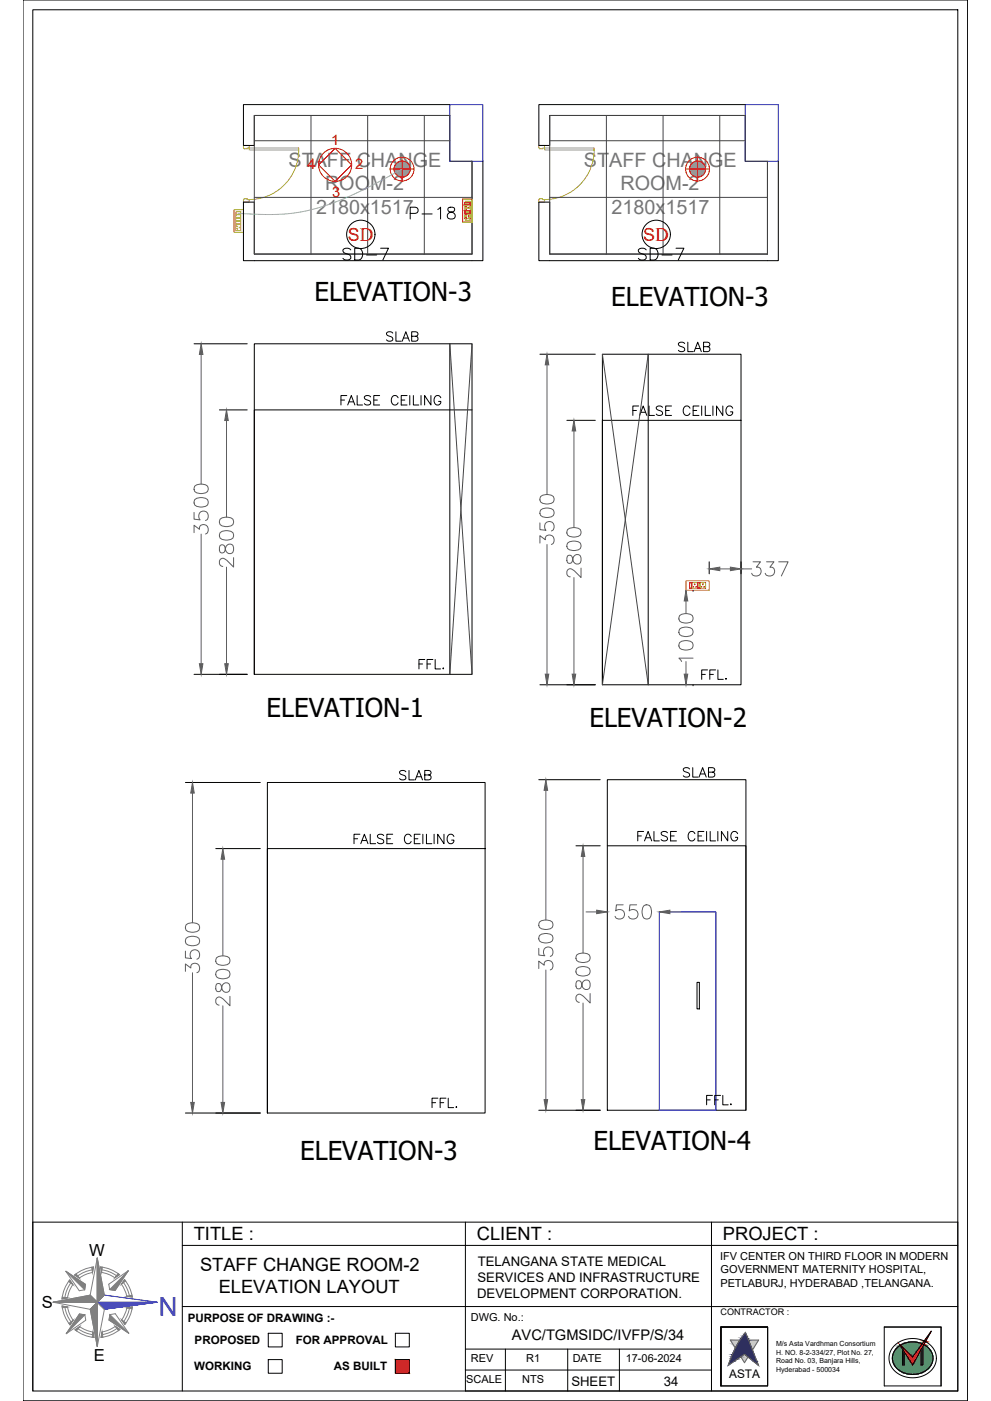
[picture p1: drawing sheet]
<svg xmlns="http://www.w3.org/2000/svg" width="420mm" height="594mm" viewBox="0 0 420 594" stroke-linecap="round" stroke-linejoin="round" font-family="sans-serif">
<!-- layer: col -->
<path d="M190.7 44.4h14v24h-14zM316 44.4h14v24h-14z" fill="none" stroke="#00f" stroke-width=".42"/>
<!-- layer: walls -->
<path d="M190.7 44.4h-87.5v17.3h4.6v-12.7h82.9M316 44.4h-87.5v17.3h4.6v-12.7h82.9M200.1 68.4v39.3h-92.3v-22M325.4 68.4v39.3h-92.3v-22M107.8 110.5h92.3M233.1 110.5h92.3" fill="none" stroke="#000" stroke-width=".42"/>
<!-- layer: DOOR -->
<path d="M103.2 61.7h2.4v1.1l-2 .3-.4-.3zM103.6 63.1h.1M105.6 62.8h21v.8h-21zM126.6 63.6a21 21 0 0 1-21.8 21M228.5 61.7h2.4v1.1l-2.1 .3-.3-.3zM228.8 63.1h.1M230.9 62.8h21v.8h-21zM251.9 63.6a21 21 0 0 1-21.9 21M103.3 84.5l1.5-.2v.3h.8v1.1h-2.4zM228.6 84.5l1.4-.2v.3h.9v1.1h-2.4z" fill="none" stroke="#c8c92d" stroke-width=".42"/>
<!-- layer: wall -->
<path d="M103.2 85.7h4.6M228.5 85.7h4.6" fill="none" stroke="#000" stroke-width=".42"/>
<!-- layer: ELE-LIGHTING WIRING -->
<path d="M107.8 49h82.9v19.4h9.4v39.3h-92.3zM107.8 59.7h82.9M131.8 49v58.7M155.9 49v58.7M179.9 49v58.7M233.1 49h82.9v19.4h9.4v39.3h-92.3zM233.1 59.7h82.9M257.1 49v58.7M281.1 49v58.7M305.2 49v58.7M107.8 83.7h92.3M233.1 83.7h92.3" fill="none" stroke="#454545" stroke-width=".42"/>
<!-- layer: ELE-12W LED -->
<g fill="none" stroke="#f00" stroke-width=".42">
<path d="M165.4 71.7h10.1M170.5 66.6v10.1M290.7 71.7h10.1M295.7 66.6v10.1"/>
<circle cx="170.5" cy="71.7" r="3.4"/>
<circle cx="170.5" cy="71.7" r="5.1"/>
<circle cx="295.7" cy="71.7" r="3.4"/>
<circle cx="295.7" cy="71.7" r="5.1"/>
</g>
<g fill="none" stroke="#989898" stroke-width=".42">
<path d="M167.1 71.6l3.5 3.5M167.1 71.7l3.3 3.4M167.1 71.9l3.2 3.2M167.1 71.4l3.7 3.7M167.1 72.1l3 3M167.1 71.2l3.9 3.9M167.1 71.1l4 4M167.1 72.3l2.7 2.8M167.1 70.9l4.2 4.1M167.2 72.6l2.4 2.4M167.2 70.8l4.2 4.2M167.2 70.6l4.3 4.4"/>
<path d="M167.3 72.8l2 2.1M167.3 70.5l4.4 4.4M167.3 70.4l4.5 4.5M167.4 70.3l4.5 4.5M167.4 73.1l1.6 1.7M167.4 70.1l4.6 4.7M167.5 70l4.7 4.7M167.6 69.9l4.7 4.7M167.6 73.5l1 1.1M167.6 69.8l4.8 4.7M167.7 69.7l4.8 4.8M167.8 69.6l4.8 4.8"/>
<path d="M167.9 69.5l4.8 4.8M167.9 69.4l4.9 4.8M168 69.3l4.9 4.8M168.1 69.2l4.9 4.9M168.2 69.1l4.9 4.9M168.3 69l4.8 4.9M168.4 69l4.8 4.8M168.5 68.9l4.8 4.8M168.6 68.8l4.8 4.8M168.7 68.7l4.7 4.7M168.9 68.7l4.6 4.6M169 68.6l4.6 4.6"/>
<path d="M169.1 68.6l4.5 4.5M169.2 68.5l4.5 4.5M169.3 68.5l4.4 4.3M169.5 68.4l4.3 4.3M169.6 68.4l4.2 4.2M169.8 68.3l4 4.1M169.9 68.3l4 4M170.1 68.3l3.8 3.8M170.2 68.3l3.7 3.6M170.4 68.3l3.5 3.5M170.6 68.3l3.3 3.3M170.8 68.3l3.1 3.1"/>
<path d="M171 68.3l2.9 2.9M171.2 68.3l2.6 2.7M171.4 68.4l2.4 2.3M171.7 68.5l2 2M172 68.6l1.6 1.5M172.5 68.9l.8 .8M292.3 71.6l3.6 3.5M292.3 71.7l3.4 3.4M292.3 71.9l3.2 3.2M292.3 71.4l3.7 3.7M292.3 72.1l3 3M292.3 71.2l3.9 3.9"/>
<path d="M292.4 71.1l4 4M292.4 72.3l2.7 2.8M292.4 70.9l4.1 4.1M292.4 72.6l2.5 2.4M292.4 70.8l4.3 4.2M292.5 70.6l4.3 4.4M292.5 72.8l2.1 2.1M292.5 70.5l4.4 4.4M292.6 70.4l4.5 4.5M292.6 70.3l4.6 4.5M292.6 73.1l1.7 1.7M292.7 70.1l4.6 4.7"/>
<path d="M292.7 70l4.7 4.7M292.8 69.9l4.7 4.7M292.9 73.5l1 1.1M292.9 69.8l4.7 4.7M293 69.7l4.7 4.8M293 69.6l4.8 4.8M293.1 69.5l4.8 4.8M293.2 69.4l4.8 4.8M293.3 69.3l4.8 4.8M293.4 69.2l4.8 4.9M293.5 69.1l4.8 4.9M293.6 69l4.8 4.9"/>
<path d="M293.7 69l4.8 4.8M293.8 68.9l4.8 4.8M293.9 68.8l4.7 4.8M294 68.7l4.7 4.7M294.1 68.7l4.7 4.6M294.2 68.6l4.6 4.6M294.3 68.6l4.6 4.5M294.5 68.5l4.4 4.5M294.6 68.5l4.4 4.3M294.7 68.4l4.3 4.3M294.9 68.4l4.2 4.2M295 68.3l4.1 4.1"/>
<path d="M295.2 68.3l3.9 4M295.3 68.3l3.8 3.8M295.5 68.3l3.7 3.6M295.7 68.3l3.5 3.5M295.8 68.3l3.4 3.3M296 68.3l3.2 3.1M296.2 68.3l2.9 2.9M296.5 68.3l2.6 2.7M296.7 68.4l2.3 2.3M297 68.5l1.9 2M297.3 68.6l1.5 1.5M297.8 68.9l.7 .8"/>
</g>
<!-- layer: ELE-4M UPS P.SB -->
<path d="M99.2 88.9h4v9.6h-4zM100 93.9h2.1v1h-2.1zM100 92.5h2.1v1.1h-2.1zM100 91.1h2.1v1.1h-2.1zM100 89.8h2.1v1.1h-2.1zM196.1 84.6h4v9.6h-4zM197.2 88.2h2.1v1.1h-2.1zM197.2 89.6h2.1v1h-2.1z" fill="none" stroke="#ffbf00" stroke-width=".42"/>
<!-- layer: ELE-4M RAW P.SB -->
<path d="M100 95.2h2.1v2.6h-2.1zM100.5 96.8l.2 .3zM100.6 95.9l.2 .1-.2 .2zM101.4 96.4l.3 .1zM197.2 85.4h2.1v2.5h-2.1zM197.2 90.9h2.1v2.5h-2.1zM197.7 87l.2 .3zM197.7 92.5l.2 .3zM197.8 86.1h.2l-.2 .2zM197.8 91.5l.2 .1-.2 .2zM198.6 86.6l.3 .1zM198.6 92.1h.3z" fill="none" stroke="#ffbf00" stroke-width=".42"/>
<!-- layer: ELE-LIGHTING WIRING -->
<path d="M170.5 71.7l-4.1 2.3a134 134 0 0 1-37 15.5 100.4 100.4 0 0 1-28.4 1" fill="none" stroke="#63d7b6" stroke-width=".42"/>
<!-- layer: ELE-2NOS OF 6-16 RAW POWER SOCKET -->
<g fill="none" stroke="#ff7f00" stroke-width=".42">
<path d="M196.1 84.4h4v9.8h-4zM196.8 90.4h2.6v2.3h-2.6zM196.8 85.9h2.6h-2.6v.9h2.6M196.8 87h2.6v2.2h-2.6M196.8 89.4h2.6M196.8 90.3h2.6M197.1 86h2v.7h-2M197.1 89.5h2v.7h-2M197.2 86v.7M197.2 89.5v.7M197.4 92l.3 .3zM197.4 88.5l.3 .4z"/>
<path d="M197.5 90.8l.3 .1-.3 .3zM197.5 87.4l.3 .1-.3 .2zM198.5 91.5l.4 .1zM198.5 88l.4 .1zM199.4 89.4v.9v-.9M199.4 85.9v.9v-.9M290.8 246.3h9.9v4h-9.9zM292.4 247h.9h-.9M292.4 247.3h.8v2l-.8-.1zM293.3 247v2.6h-.9v-2.6v2.6M293.4 247h2.3v2.6h-2.3zM293.8 248.7l.3 .3z"/>
<path d="M294.4 247.5l.3 .1-.2 .4zM295.1 248.7l.2 .1-.2 .3zM295.8 247h.9h-.9M295.8 247v2.6h.9v-2.6M295.9 247.3h.8v2l-.8-.1zM296.9 247h2.3v2.6h-2.3zM297.3 248.7l.3 .3zM297.9 247.5l.3 .1-.2 .4zM298.6 248.7l.2 .1-.3 .3z"/>
</g>
<!-- layer: FA-BELOW SMOKE DERECTOR -->
<g fill="none" stroke="#000" stroke-width=".42">
<circle cx="153" cy="99.4" r="6"/>
<circle cx="278.2" cy="99.4" r="6"/>
</g>
<!-- layer: EQP ASBUILT -->
<g fill="none" stroke="#000" stroke-width=".42">
<path d="M204.7 68.4v42.1h-4.6M330 68.4v42.1h-4.6M103.2 85.7v24.8h4.6M228.5 85.7v24.8h4.6M82.3 145.8h22.5M107.8 145.8h92.3v140.1h-92.3zM190.7 145.8v140.1M228.9 150.2h23.5M274.8 150.2v140.2M93 173.8h11.8M200.1 173.8h-92.3v112.1M240.3 178.2h12.1"/>
<path d="M314.2 178.2h-58.8v112.2h58.8v-140.2h-58.8v140.2M300.7 238.2v5.1M314.2 238.2v5.1M293.8 250.3h.1M82.3 285.9h22.5M228.9 290.4h23.5M78.6 331.8h31.8M228.4 330.6h26.1M257.5 330.6h58.8v140.2h-58.8zM91.5 359.8h18.9M205.7 359.8h-92.3v112.2h92.3v-140.2h-92.3v140.2M244.2 358.7h10.3"/>
<path d="M257.5 358.7h58.8v112.1M78.6 472h31.8M228.4 470.8h26.1"/>
</g>
<path d="M190.7 145.8l9.4 140.1M200.1 145.8l-9.4 140.1M255.4 150.2l19.4 140.2M274.8 150.2l-19.4 140.2" fill="none" stroke="#454545" stroke-width=".42"/>
<g fill="none" stroke="#5e5e5e" stroke-width=".42">
<path d="M85.3 150.3v55M231.9 154.7v55M96 178.3v41M243.3 182.7v41M82.3 217.3v2.9l2.6 .2a2.12 2.12 0 0 1-.1-3.2 2.12 2.12 0 0 1 3.2 .4 2.12 2.12 0 0 1-.9 3.1M82.6 211.9a4.6 4.6 0 0 1 5.4 0 1.95 1.95 0 0 1-.9 2.8 5 5 0 0 1-4.5-.6l-.3-.8zM82.6 206.1a4.6 4.6 0 0 1 5.4 0 1.95 1.95 0 0 1-.9 2.9 5 5 0 0 1-4.5-.6l-.3-.8zM229.2 216.3a4.6 4.6 0 0 1 5.4 0 1.95 1.95 0 0 1-.8 2.8 5 5 0 0 1-4.6-.5l-.3-.9zM229.2 210.6a4.6 4.6 0 0 1 5.4 0 1.95 1.95 0 0 1-.8 2.8 5 5 0 0 1-4.6-.5l-.3-.9zM82.3 225.9v-3.2l2.3 1.7a1.93 1.93 0 0 1 2.2-2 1.93 1.93 0 0 1 1.5 2.6l-.3 .9-.9 .5M85.3 226.5v54.9M93.3 231.3a2.26 2.26 0 0 0 .6 3.2h.6a3.3 3.3 0 0 0 1.4-2.9 1.66 1.66 0 0 1 1.8-.9 1.66 1.66 0 0 1 1.3 1.5v1.1a1.72 1.72 0 0 1-1.8 1.5 1.72 1.72 0 0 1-1.6-1.8l-.3-1.1a1.22 1.22 0 0 0-2-.6z"/>
<path d="M93.3 225.9a4.6 4.6 0 0 1 5.4 0 1.95 1.95 0 0 1-.8 2.8 5 5 0 0 1-4.6-.5l-.3-.9zM93.3 220.2a4.6 4.6 0 0 1 5.4 0 1.95 1.95 0 0 1-.8 2.8 5 5 0 0 1-4.6-.6l-.3-.8zM99 236.5v4l-2.8-2.9a1.86 1.86 0 0 0-2.6-.6l-.6 .9v1.1l.6 .9 .9 .3M228.9 230.3v-3.1l2.3 1.7a1.93 1.93 0 0 1 2.2-2.1 1.93 1.93 0 0 1 1.5 2.6l-.3 .9-.8 .6M228.9 221.7v2.9l2.6 .3a2.12 2.12 0 0 1-.1-3.2 2.12 2.12 0 0 1 3.2 .4 2.12 2.12 0 0 1-.8 3M231.9 230.9v55M240.6 235.7a2.26 2.26 0 0 0 .6 3.2h.6a3.3 3.3 0 0 0 1.4-2.9 1.66 1.66 0 0 1 1.8-.9 1.66 1.66 0 0 1 1.3 1.5v1.1a1.72 1.72 0 0 1-1.8 1.6 1.72 1.72 0 0 1-1.6-1.8l-.3-1.2a1.21 1.21 0 0 0-2-.6zM240.6 230.3a4.6 4.6 0 0 1 5.5 0 1.95 1.95 0 0 1-.9 2.9 5 5 0 0 1-4.6-.6l-.3-.9zM240.6 224.6a4.6 4.6 0 0 1 5.5 0 1.95 1.95 0 0 1-.9 2.8 5 5 0 0 1-4.6-.5l-.3-.9zM319.3 238.2h3.1l-1.7 2.3a1.93 1.93 0 0 1 2 2.2 1.93 1.93 0 0 1-2.6 1.5l-.8-.2-.6-.9M325 238.2h3.1l-1.7 2.3a1.93 1.93 0 0 1 2.1 2.2 1.93 1.93 0 0 1-2.7 1.5l-.8-.2-.6-.9M330.1 238.2h4l-2.8 6"/>
<path d="M96 240.5v40.9M243.3 244.9v41M246.3 240.9v4l-2.8-2.9a1.8 1.8 0 0 0-2.9-.3l-.3 1.8 .6 .8 .9 .3M290.8 254.8v5.4M305.2 241.2h4.5M314.2 241.2h4.5M288.1 272.5a4.6 4.6 0 0 1 5.5 0 1.95 1.95 0 0 1-.9 2.9 5 5 0 0 1-4.6-.6l-.3-.9zM288.1 266.8a4.6 4.6 0 0 1 5.5 0 1.95 1.95 0 0 1-.9 2.8 4.9 4.9 0 0 1-4.6-.5l-.3-.9zM288.1 261.1a4.6 4.6 0 0 1 5.5 0 1.95 1.95 0 0 1-.9 2.8 5 5 0 0 1-4.6-.6l-.3-.8zM293.8 279.1h-6l1.2 1.4M290.8 280.5v5.4M81.6 336.3v55"/>
<path d="M231.4 335.1v55M94.5 364.3v41M247.2 363.2v40.9M78.9 397.9a4.6 4.6 0 0 1 5.4 0 1.95 1.95 0 0 1-.8 2.8 5 5 0 0 1-4.6-.5l-.3-.9zM78.9 392.2a4.6 4.6 0 0 1 5.4 0 1.95 1.95 0 0 1-.8 2.8 5 5 0 0 1-4.6-.5l-.3-.9zM228.7 396.7a4.6 4.6 0 0 1 5.5 0 1.95 1.95 0 0 1-.9 2.9 5 5 0 0 1-4.6-.6l-.3-.9zM228.7 391a4.6 4.6 0 0 1 5.5 0 1.95 1.95 0 0 1-.9 2.8 4.9 4.9 0 0 1-4.6-.5l-.3-.9zM248.5 386.7h4.5M264.2 383.7h-2.8l-.3 2.6a2.12 2.12 0 0 1 3.2-.1 2.12 2.12 0 0 1-.4 3.2 2.12 2.12 0 0 1-3.1-.9M269.9 383.7h-2.8l-.3 2.6a2.12 2.12 0 0 1 3.2-.1 2.12 2.12 0 0 1-.4 3.2 2.12 2.12 0 0 1-3.1-.9M273.1 384a1.94 1.94 0 0 1 2.8 .8 4.9 4.9 0 0 1-.5 4.6 1.95 1.95 0 0 1-2.9-.9 5 5 0 0 1 .6-4.5zM284 386.7h4.5"/>
<path d="M78.6 411.9v-3.1l2.3 1.7a1.93 1.93 0 0 1 2.2-2.1 1.93 1.93 0 0 1 1.5 2.6l-.3 .9-.8 .6M78.6 403.3v2.9l2.6 .3a2.12 2.12 0 0 1-.1-3.2 2.12 2.12 0 0 1 3.2 .4 2.12 2.12 0 0 1-.8 3M81.6 412.5v55M91.8 417.3a2.26 2.26 0 0 0 .5 3.2h.6a3.3 3.3 0 0 0 1.4-2.9 1.66 1.66 0 0 1 1.8-.9 1.66 1.66 0 0 1 1.4 1.5v1.1a1.72 1.72 0 0 1-1.9 1.6 1.72 1.72 0 0 1-1.5-1.8l-.3-1.2a1.21 1.21 0 0 0-2-.6zM91.8 411.9a4.6 4.6 0 0 1 5.4 0 1.95 1.95 0 0 1-.9 2.9 5 5 0 0 1-4.5-.6l-.3-.9zM91.8 406.2a4.6 4.6 0 0 1 5.4 0 1.95 1.95 0 0 1-.9 2.8 4.9 4.9 0 0 1-4.5-.5l-.3-.9zM228.4 410.7v-3.1l2.3 1.7a1.93 1.93 0 0 1 2.2-2.1 1.93 1.93 0 0 1 1.5 2.7l-.2 .8-.9 .6M228.4 402.1v2.9l2.6 .3a2.12 2.12 0 0 1-.1-3.2 2.12 2.12 0 0 1 3.2 .4 2.12 2.12 0 0 1-.8 3.1M231.4 411.3v55M244.5 416.2a2.27 2.27 0 0 0 .5 3.1h.6a3.3 3.3 0 0 0 1.5-2.9 1.66 1.66 0 0 1 1.7-.9 1.66 1.66 0 0 1 1.4 1.5v1.2a1.72 1.72 0 0 1-1.9 1.5 1.72 1.72 0 0 1-1.5-1.8l-.3-1.2a1.21 1.21 0 0 0-2-.5zM244.5 410.7a4.6 4.6 0 0 1 5.4 0 1.95 1.95 0 0 1-.8 2.9 5 5 0 0 1-4.6-.6l-.3-.9zM244.5 405a4.6 4.6 0 0 1 5.4 0 1.95 1.95 0 0 1-.8 2.9 5 5 0 0 1-4.6-.6l-.3-.9z"/>
<path d="M94.5 426.5v41M97.5 422.5v4l-2.9-2.9a1.86 1.86 0 0 0-2.5-.5l-.6 .8v1.2l.6 .8 .8 .3M247.2 425.3v41M250.2 421.3v4l-2.9-2.9a1.81 1.81 0 0 0-2.8-.2l-.3 1.7 .6 .8 .8 .3"/>
</g>
<g fill="#5e5e5e" stroke="#5e5e5e" stroke-width=".42">
<path d="M85.3 145.8l.7 4.5h-1.5z"/>
<path d="M84.5 281.4h1.5l-.7 4.5z"/>
<path d="M95.3 281.4h1.5l-.8 4.5z"/>
<path d="M96 173.8l.8 4.5h-1.5z"/>
<path d="M231.9 150.2l.8 4.5h-1.5z"/>
<path d="M231.2 285.9h1.5l-.8 4.5z"/>
<path d="M243.3 178.2l.8 4.5h-1.5z"/>
<path d="M242.6 285.9h1.5l-.8 4.5z"/>
<path d="M300.7 241.2l4.5-.7v1.5z"/>
<path d="M309.7 240.5l4.5 .7-4.5 .8z"/>
<path d="M290.8 250.3l.8 4.5h-1.5z"/>
<path d="M290.1 285.9h1.5l-.8 4.5z"/>
<path d="M81.6 331.8l.8 4.5h-1.5z"/>
<path d="M80.9 467.5h1.5l-.8 4.5z"/>
<path d="M94.5 359.8l.7 4.5h-1.5z"/>
<path d="M93.7 467.5h1.5l-.7 4.5z"/>
<path d="M231.4 330.6l.8 4.5h-1.5z"/>
<path d="M230.7 466.3h1.5l-.8 4.5z"/>
<path d="M247.2 358.7l.7 4.5h-1.5z"/>
<path d="M246.4 466.3h1.5l-.7 4.5z"/>
<path d="M279.5 386.7l4.5-.8v1.5z"/>
<path d="M253 385.9l4.5 .8-4.5 .7z"/>
</g>
<path d="M279.5 386.7h24v84.1h-24z" fill="none" stroke="#00f" stroke-width=".42"/>
<!-- layer: 0 -->
<path d="M9.8 0h400.4v594h-400.4zM13.9 4.1h392.2v585.7h-392.2zM295.5 416.6h1v11.2h-1zM197.3 518.2v71.6h208.8M406.1 518.2h-392.2v71.6M325.4 562.7h-19.7v25M374.9 562.7h24.1v25M305.6 587.7h19.8M305.7 587.5v-24.8h19.8v24.8" fill="none" stroke="#000" stroke-width=".42"/>
<g fill="none" stroke="#f00" stroke-width=".42">
<path d="M135.1 69.9l7-7 7 7-7 7z"/>
<circle cx="142.1" cy="69.9" r="7"/>
</g>
<!-- layer: HATCH -->
<path d="M406.1 518.2v71.6" fill="none" stroke="#000" stroke-width=".42"/>
<!-- layer: TITLE -->
<g fill="none" stroke="#808080" stroke-width=".42">
<path d="M27.9 539l8.4 5.6-.4 2.3-2.3 .4zM39 538.5a13.9 13.9 0 0 0-6.1 2.6M41.2 533.4v18.8v-18.8M42.6 537.3a15 15 0 0 1 8.1 3.2l-2 1.4a12.8 12.8 0 0 0-5.6-2.3zM43.2 538.5a13.9 13.9 0 0 1 6.2 2.4M22.5 552.2h18.7l-2.9 3 2.9-3zM26.3 553.8l2.3 .4a12.7 12.7 0 0 0 2.4 5.6l-1.3 2a15 15 0 0 1-3.4-8zM27.5 554.4a13.9 13.9 0 0 0 2.6 6.1M29.6 542.8l1.3 1.9a12.8 12.8 0 0 0-2.3 5.6l-2.3 .5a15 15 0 0 1 3.3-8zM30 544.1a13.9 13.9 0 0 0-2.5 6.1M31.7 540.7a15 15 0 0 1 7.9-3.4l-.4 2.3a12.8 12.8 0 0 0-5.6 2.4zM33.7 557.2l2.3 .3 .4 2.3-8.3 5.8z"/>
<path d="M38.2 549.2l3 3-3-3M38.2 549.2l-15.7 3 15.8 3 2.9 15.7 3.1-15.7M44.2 549.2l-3-15.8-3 15.8M44.2 549.2l-3 3v18.7v-18.7l3.1 3-3.1-3zM46.1 544.6l8.3-5.8-5.6 8.4-2.3-.4zM46.6 557.5l2.3-.4 5.7 8.3-8.4-5.6zM52.4 543.9a13.9 13.9 0 0 1 2.5 5.9M52.8 542.6a15 15 0 0 1 3.3 7.4l-2.4-.3-.8-2.7-1.4-2.4zM54.9 554.4a13.9 13.9 0 0 1-2.4 5.9M31.8 563.9l2-1.4a12.7 12.7 0 0 0 5.6 2.3l.5 2.3a15 15 0 0 1-8.1-3.2zM33.1 563.4a13.9 13.9 0 0 0 6.1 2.5M43.3 564.8a12.7 12.7 0 0 0 5.6-2.4l1.9 1.3a15 15 0 0 1-8 3.4z"/>
<path d="M49.5 563.3a13.9 13.9 0 0 1-6 2.6M52.9 561.6l-1.3-1.9 1.4-2.5 .8-2.6 2.3-.4a15.1 15.1 0 0 1-3.2 7.4"/>
</g>
<g fill="#808080" stroke="#808080" stroke-width=".42">
<path d="M41.2 533.4l3 15.8-3 3z"/>
<path d="M41.2 552.2v18.7l-2.9-15.7z"/>
<path d="M48.9 562.4l1.9 1.3-.6 .5z"/>
<path d="M46.6 557.5l8 7.9-8.4-5.6z"/>
<path d="M51.6 559.7l1.8 1.3-.5 .6z"/>
<path d="M43.3 564.8l.3 2.2-.8 .1z"/>
<path d="M39.4 564.8l.5 2.3-.8-.1z"/>
<path d="M29.2 561.2l1.8-1.4-1.3 2z"/>
<path d="M31.8 563.9l2-1.4-1.3 1.9z"/>
<path d="M33.7 557.2l2.3 .3-7.9 8.1z"/>
<path d="M22.5 552.2l15.7-3 3 3z"/>
<path d="M26.3 553.8l2.3 .4-2.2 .4z"/>
<path d="M26.4 550l2.2 .3-2.3 .5z"/>
<path d="M54.4 538.8l-5.6 8.4-2.3-.4z"/>
<path d="M50 540l.7 .5-2 1.4z"/>
<path d="M52.8 542.6l.5 .6-1.8 1.4z"/>
<path d="M42.6 537.2l.8 .1-.3 2.3z"/>
<path d="M27.9 539l8.4 5.6-.4 2.3z"/>
<path d="M38.9 537.4l.7-.1-.4 2.3z"/>
<path d="M29.6 542.8l1.3 1.9-1.8-1.3z"/>
<path d="M31.6 540.6l.7-.4 1.3 1.8z"/>
<path d="M53.7 549.7l2.2-.5 .2 .8z"/>
<path d="M53.8 554.6l2.3-.4-.1 .8z"/>
</g>
<path d="M44.2 549.2l22.4 3-22.3 3" fill="none" stroke="#00f" stroke-width=".42"/>
<path d="M41.2 552.2h25.4l-22.3 3z" fill="#00f" stroke="#00f" stroke-width=".42"/>
<!-- layer: MEP_HVAC_TEXT -->
<path d="M77.3 518.2v71.6M301.7 518.2v71.6M77.3 528.1h328.8M77.3 554h120M197.2 554h208.9M197.3 572.1h104.4M214.3 572.1v17.7M240.7 572.1v17.7M262.6 572.1v17.7M197.3 581h104.4" fill="none" stroke="#000" stroke-width=".42"/>
<!-- layer: 0.0 -->
<path d="M113.7 565.4h5.9v5.8h-5.9zM113.7 576.5h5.9v5.8h-5.9zM167.6 565.4h5.9v5.8h-5.9zM167.6 576.5h5.9v5.8h-5.9zM325.4 562.7h-19.7v25h19.7M325.5 562.7v25M374.9 562.7h24.1v25h-24.1zM379.1 570.7l2.8-2 3.4-1h3.6l3.3 1.1 2.6 1.9 1.7 2.7 .5 2.9-.8 2.9-1.3 1.8-1.3 1.2-3.6 1.6-4.2 .4-4.1-1.2-3-2.3-1-1.5-.6-1.8 .1-3.4 .7-1.8zM380.1 571.7a9.6 9.6 0 0 1 15.2 2.4 6.9 6.9 0 0 1-6 8.5 8.4 8.4 0 0 1-11-6.7l.4-1.8zM381.4 570.1l5.6 5.3 7.8-10.9-7.8 14.3zM382.7 572.1v6.7h.7v-5.6M391.2 571v7.8h-.7v-6.5" fill="none" stroke="#000" stroke-width=".42"/>
<!-- layer: MEP_HVAC_TEXT -->
<path d="M167.6 576.5l5.9 5.8v-5.8zM167.6 576.5l5.9 5.8h-5.9z" fill="#f00" stroke="#f00" stroke-width=".42"/>
<!-- layer: 0.0 -->
<g fill="#000" stroke="#000" stroke-width=".42">
<path d="M391.2 571v1.1h-.6z"/>
<path d="M382.7 572.3l.7 .9zM382.7 572.3l.7 .9h-.7z"/>
<path d="M382.7 573.2l.7 5.6v-5.6zM382.7 573.2l.7 5.6h-.7z"/>
<path d="M390.6 572.1l.6 .2zM390.6 572.1l.6 .2z"/>
<path d="M390.5 572.3l.7 6.5v-6.5zM390.5 572.3l.7 6.5h-.7z"/>
</g>
<g fill="#139b48" stroke="#139b48" stroke-width=".42">
<path d="M386.7 569h.5z"/>
<path d="M386.5 582.8h.9z"/>
<path d="M386.7 569h.7zM386.4 569h1z"/>
<path d="M386.4 569h1.2zM386.3 569h1.3z"/>
<path d="M386.3 569l1.5 .1zM386 569.1h1.8z"/>
<path d="M386 569.1h2zM385.9 569.1h2.1z"/>
<path d="M385.9 569.1h2.3zM385.7 569.1h2.5z"/>
<path d="M385.7 569.1h2.7zM385.5 569.1h2.9z"/>
<path d="M385.5 569.1l3.1 .1zM385.3 569.2h3.3z"/>
<path d="M385.3 569.2h3.5zM385.1 569.2h3.7z"/>
<path d="M385.1 569.2h3.9zM384.9 569.2h4.1z"/>
<path d="M384.9 569.2h4.3zM384.8 569.2h4.4z"/>
<path d="M384.8 569.2l4.6 .1zM384.5 569.3h4.9z"/>
<path d="M384.5 569.3h5zM384.4 569.3h5.1z"/>
<path d="M384.4 569.3l5.4 .1zM384.1 569.4h5.7z"/>
<path d="M384.1 569.4h5.8zM384 569.4h5.9z"/>
<path d="M384 569.4l6.1 .1zM383.8 569.5h6.3z"/>
<path d="M383.8 569.5h6.5zM383.6 569.5h6.7z"/>
<path d="M383.6 569.5l6.9 .1zM383.4 569.6h7.1z"/>
<path d="M383.4 569.6l7.2 .1zM383.3 569.7h7.3z"/>
<path d="M383.3 569.7l7.6 .1zM383.1 569.8h7.8z"/>
<path d="M383.1 569.8h7.9zM382.9 569.8h8.1z"/>
<path d="M382.9 569.8h8.1zM382.7 569.9h8.2z"/>
<path d="M382.7 569.9h8.2zM382.4 570.1h8.4z"/>
<path d="M382.4 570.1h8.4zM382 570.2h8.7z"/>
<path d="M391.6 570.2l.4 .1zM391.6 570.2l.4 .1z"/>
<path d="M382 570.2h8.7zM381.7 570.4h8.8z"/>
<path d="M391.6 570.3l.7 .2zM391.6 570.3l.7 .2h-.8z"/>
<path d="M381.6 570.5l.2 .2zM381.3 570.7h.5z"/>
<path d="M391.5 570.5l1.1 .2zM391.5 570.5l1.1 .2h-1.2z"/>
<path d="M381.3 570.7l.6 .2zM381 570.9h.9z"/>
<path d="M391.4 570.7l1.5 .2zM391.4 570.7l1.5 .2h-1.6z"/>
<path d="M391.3 570.9l1.7 .1zM391.3 570.9l1.7 .1z"/>
<path d="M381 570.9l1 .2zM380.8 571.1l.2-.2 1 .2z"/>
<path d="M391.2 571l2 .2zM391.2 571l2 .2z"/>
<path d="M380.8 571.1l1.4 .3zM380.5 571.4l.3-.3 1.4 .3z"/>
<path d="M391.2 571.2l2.3 .2zM391.2 571.2l2.3 .2h-2.3z"/>
<path d="M380.5 571.4l1.8 .2-.1-.2zM380.2 571.6l.3-.2 1.8 .2z"/>
<path d="M391.2 571.4l2.5 .2-.2-.2zM391.2 571.4l2.5 .2h-2.5z"/>
<path d="M380.2 571.6l2.3 .2-.2-.2zM380.2 571.6l2.3 .2h-2.5z"/>
<path d="M391.2 571.6l2.8 .3-.3-.3zM391.2 571.6l2.8 .3h-2.8z"/>
<path d="M380 571.8l2.7 .3-.2-.3zM380 571.8l2.7 .3h-2.9z"/>
<path d="M379.8 572.1h2.9zM379.8 572.1h2.9z"/>
<path d="M391.2 571.9l3 .3-.2-.3zM391.2 571.9l3 .3h-3z"/>
<path d="M379.8 572.1l2.9 .3v-.3zM379.8 572.1l2.9 .3h-3.1z"/>
<path d="M391.2 572.2l3.2 .2-.2-.2zM391.2 572.2l3.2 .2h-3.2z"/>
<path d="M379.6 572.4l3.1 .2v-.2zM379.6 572.4l3.1 .2h-3.3z"/>
<path d="M391.2 572.4l3.4 .3-.2-.3zM391.2 572.4l3.4 .3h-3.4z"/>
<path d="M379.4 572.6l3.3 .3v-.3zM379.4 572.6l3.3 .3h-3.5z"/>
<path d="M391.2 572.7l3.6 .3-.2-.3zM391.2 572.7l3.6 .3h-3.6z"/>
<path d="M379.2 572.9l3.5 .3v-.3zM379.2 572.9l3.5 .3h-3.7z"/>
<path d="M391.2 573l3.7 .3-.1-.3zM391.2 573l3.7 .3h-3.7z"/>
<path d="M379 573.2l3.7 .3v-.3zM379 573.2l3.7 .3h-3.8z"/>
<path d="M391.2 573.3l3.9 .3-.2-.3zM391.2 573.3l3.9 .3h-3.9z"/>
<path d="M378.9 573.5l3.8 .3v-.3zM378.9 573.5l3.8 .3h-3.9z"/>
<path d="M391.2 573.6l4 .3-.1-.3zM391.2 573.6l4 .3h-4z"/>
<path d="M378.8 573.8l3.9 .3v-.3zM378.8 573.8l3.9 .3h-4.1z"/>
<path d="M391.2 573.9l4.1 .3-.1-.3zM391.2 573.9l4.1 .3h-4.1z"/>
<path d="M378.6 574.1l4.1 .3v-.3zM378.6 574.1l4.1 .3h-4.2z"/>
<path d="M391.2 574.2l4.2 .3-.1-.3zM391.2 574.2l4.2 .3h-4.2z"/>
<path d="M378.5 574.4l4.2 .3v-.3zM378.5 574.4l4.2 .3h-4.2z"/>
<path d="M391.2 574.5l4.3 .3-.1-.3zM391.2 574.5l4.3 .3h-4.3z"/>
<path d="M378.5 574.7l4.2 .3v-.3zM378.5 574.7l4.2 .3h-4.3z"/>
<path d="M391.2 574.8l4.3 .3v-.3zM391.2 574.8l4.3 .3h-4.3z"/>
<path d="M378.4 575l4.3 .4v-.4zM378.4 575l4.3 .4h-4.3z"/>
<path d="M391.2 575.1l4.4 .3-.1-.3zM391.2 575.1l4.4 .3h-4.4z"/>
<path d="M381.7 570.4l5.3 5 3.5-5zM381.7 570.4l5.3 5z"/>
<path d="M378.4 575.4l4.3 .3v-.3zM378.4 575.4l4.3 .3h-4.4z"/>
<path d="M391.2 575.4l4.4 .3v-.3zM391.2 575.4l4.4 .3h-4.4z"/>
<path d="M378.3 575.7l4.4 .3v-.3zM378.3 575.7l4.4 .3h-4.4z"/>
<path d="M391.2 575.7l4.4 .3v-.3zM391.2 575.7l4.4 .3h-4.4z"/>
<path d="M378.3 576l4.4 .3v-.3zM378.3 576l4.4 .3h-4.3z"/>
<path d="M391.2 576l4.4 .4v-.4zM391.2 576l4.4 .4h-4.4z"/>
<path d="M378.4 576.3l4.3 .3v-.3zM378.4 576.3l4.3 .3h-4.3z"/>
<path d="M391.2 576.4l4.3 .3 .1-.3zM391.2 576.4l4.3 .3h-4.3z"/>
<path d="M378.4 576.6l4.3 .3v-.3zM378.4 576.6l4.3 .3h-4.3z"/>
<path d="M391.2 576.7l4.3 .3v-.3zM391.2 576.7l4.3 .3h-4.3z"/>
<path d="M378.4 576.9l4.3 .3v-.3zM378.4 576.9l4.3 .3h-4.2z"/>
<path d="M391.2 577l4.2 .3 .1-.3zM391.2 577l4.2 .3h-4.2z"/>
<path d="M378.5 577.2l4.2 .3v-.3zM378.5 577.2l4.2 .3h-4.1z"/>
<path d="M391.2 577.3l4.1 .3 .1-.3zM391.2 577.3l4.1 .3h-4.1z"/>
<path d="M378.6 577.5l4.1 .3v-.3zM378.6 577.5l4.1 .3h-4z"/>
<path d="M391.2 577.6l4 .3 .1-.3zM391.2 577.6l4 .3h-4z"/>
<path d="M378.7 577.8l4 .4v-.4zM378.7 577.8l4 .4h-3.9z"/>
<path d="M391.2 577.9l3.9 .3 .1-.3zM391.2 577.9l3.9 .3h-3.9z"/>
<path d="M378.8 578.2l3.9 .2v-.2zM378.8 578.2l3.9 .2h-3.8z"/>
<path d="M391.2 578.2l3.7 .3 .2-.3zM391.2 578.2l3.7 .3h-3.7z"/>
<path d="M390.5 572.4v6.3zM390.5 572.4v6.3h-3.5z"/>
<path d="M383.4 573.2l3.5 5.5zM383.4 573.2l3.5 5.5h-3.5z"/>
<path d="M378.9 578.4l3.8 .3v-.3zM378.9 578.4l3.8 .3h-3.6z"/>
<path d="M391.2 578.5l3.6 .3 .1-.3zM391.2 578.5l3.6 .3h-3.6z"/>
<path d="M387 578.7l3.5 .1zM387 578.7l3.5 .1z"/>
<path d="M383.4 578.7l3.6 .1zM383.4 578.7l3.6 .1z"/>
<path d="M379.1 578.7l3.6 .1zM379.1 578.7l3.6 .1z"/>
<path d="M379.1 578.8h15.7zM379.1 578.8h15.7z"/>
<path d="M379.1 578.8l15.5 .2 .2-.2zM379.1 578.8l15.5 .2h-15.3z"/>
<path d="M379.3 579h15.3zM379.3 579l15.3 .1z"/>
<path d="M379.3 579.1l15.2 .2 .1-.2zM379.3 579.1l15.2 .2h-15z"/>
<path d="M379.5 579.3h15zM379.5 579.3h14.9z"/>
<path d="M379.5 579.3l14.8 .3 .1-.3zM379.5 579.3l14.8 .3h-14.6z"/>
<path d="M379.7 579.6h14.6zM379.7 579.6h14.5z"/>
<path d="M379.7 579.6l14.3 .2 .2-.2zM379.7 579.6l14.3 .2h-14.1z"/>
<path d="M379.9 579.8h14.1zM379.9 579.8l14.1 .1z"/>
<path d="M379.9 579.9h14.1zM379.9 579.9l13.9 .2z"/>
<path d="M380.1 580.1h13.7zM380.1 580.1h13.7z"/>
<path d="M380.2 580.1h13.6zM380.2 580.1l13.4 .2z"/>
<path d="M380.4 580.3h13.2zM380.4 580.3l13.1 .1z"/>
<path d="M380.4 580.4h13.1zM380.4 580.4l12.9 .2z"/>
<path d="M380.6 580.6h12.7zM380.6 580.6h12.7z"/>
<path d="M380.7 580.6h12.6zM380.7 580.6l12.3 .2z"/>
<path d="M380.9 580.8h12.1zM380.9 580.8h12.1z"/>
<path d="M380.9 580.8h12.1zM380.9 580.8l11.8 .2z"/>
<path d="M381.2 581h11.5zM381.2 581l11.5 .1z"/>
<path d="M381.2 581.1h11.5zM381.2 581.1l11.2 .1z"/>
<path d="M381.5 581.2h10.9zM381.5 581.2l10.9 .1z"/>
<path d="M381.5 581.3h10.9zM381.5 581.3l10.6 .1z"/>
<path d="M381.8 581.4h10.3zM381.8 581.4l10.3 .1z"/>
<path d="M381.8 581.5h10.3zM381.8 581.5l10 .1z"/>
<path d="M382.1 581.6h9.7zM382.1 581.6h9.7z"/>
<path d="M382.2 581.6h9.6zM382.2 581.6l9.3 .2z"/>
<path d="M382.4 581.8h9.1zM382.4 581.8h9z"/>
<path d="M382.5 581.8h8.9zM382.5 581.8l8.6 .1z"/>
<path d="M382.8 581.9h8.3zM382.8 581.9l8.3 .1z"/>
<path d="M382.8 582h8.3zM382.8 582l8 .1z"/>
<path d="M383.1 582.1h7.7zM383.1 582.1h7.6z"/>
<path d="M383.2 582.1h7.5zM383.2 582.1l7.2 .1z"/>
<path d="M383.5 582.2h6.9zM383.5 582.2h6.9z"/>
<path d="M383.5 582.2h6.9zM383.5 582.2l6.6 .1z"/>
<path d="M383.8 582.3h6.3zM383.8 582.3l6.2 .1z"/>
<path d="M383.9 582.4h6.1zM383.9 582.4h5.8z"/>
<path d="M384.2 582.4h5.5zM384.2 582.4l5.4 .1z"/>
<path d="M384.3 582.5h5.3zM384.3 582.5h5z"/>
<path d="M384.6 582.5h4.7zM384.6 582.5l4.7 .1z"/>
<path d="M384.7 582.6h4.6zM384.7 582.6h4.2z"/>
<path d="M385 582.6h3.9zM385 582.6h3.9z"/>
<path d="M385 582.6h3.9zM385 582.6l3.6 .1z"/>
<path d="M385.4 582.7h3.2zM385.4 582.7h3.1z"/>
<path d="M385.4 582.7h3.1zM385.4 582.7h2.8z"/>
<path d="M385.7 582.7h2.5zM385.7 582.7h2.4z"/>
<path d="M385.8 582.7h2.3zM385.8 582.7l2 .1z"/>
<path d="M386.1 582.8h1.7zM386.1 582.8h1.6z"/>
<path d="M386.2 582.8h1.5zM386.2 582.8h1.2z"/>
<path d="M386.5 582.8h.8zM386.6 582.8h.7z"/>
</g>
<g fill="#ed1f24" stroke="#ed1f24" stroke-width=".42">
<path d="M394.8 564.5l-2.3 4.1h-.7z"/>
<path d="M391.8 568.6h.7z"/>
<path d="M391 569.8l.2 .1z"/>
<path d="M391.2 569.9h.6z"/>
<path d="M391.8 568.6l.7 .2zM392.1 568.8h.4z"/>
<path d="M391.8 568.6l.3 .2zM391.8 568.6l.3 .2z"/>
<path d="M391.7 568.8l.7 .1zM391.7 568.8l.7 .1z"/>
<path d="M391.6 568.9l.3 .9 .5-.9zM391.6 568.9l.3 .9h-.9z"/>
<path d="M391 569.8h.9zM391 569.8l.8 .1z"/>
<path d="M391.2 569.9l.6 .1zM391.5 570h.3z"/>
<path d="M390.9 569.9l.6 .1zM390.9 569.9l.6 .1z"/>
<path d="M390.8 570l.9 .2zM390.8 570l.9 .2z"/>
<path d="M390.7 570.2l.8 .3 .2-.3zM390.7 570.2l.8 .3h-1z"/>
<path d="M390.5 570.5l-1.7 4.9 2.7-4.9zM390.5 570.5l-1.7 4.9h-1.8z"/>
<path d="M381.6 570.5l5.4 4.9zM381.6 570.5l5.4 4.9h-2.2z"/>
<path d="M384.8 575.4l2.2 3.4zM384.8 575.4h4l-1.8 3.4z"/>
</g>
<!-- layer: 0 -->
<path d="M381.4 570.1l.3 .3z" fill="#ed1f24" stroke="#ed1f24" stroke-width=".42"/>
<g fill="#c7c8ca" stroke="#c7c8ca" stroke-width=".42">
<path d="M311.2 570.7h1.1l-.3 .4z"/>
<path d="M317.3 568.3h4.3l-2 3.3z"/>
<path d="M314.1 575.3l1.5-1.1 1.4 1.1z"/>
<path d="M314.1 575.3l3 .1z"/>
<path d="M309.7 568.3l4.1 .4 .3-.4zM309.7 568.3l4.1 .4h-3.9z"/>
<path d="M309.9 568.7l3.6 .3 .3-.3zM309.9 568.7l3.6 .3h-3.4z"/>
<path d="M310.1 569l3.1 .4 .3-.4zM310.1 569l3.1 .4h-2.8z"/>
<path d="M310.4 569.4l2.4 .5 .4-.5zM310.4 569.4l2.4 .5h-2.1z"/>
<path d="M310.7 569.9l1.8 .4 .3-.4zM310.7 569.9l1.8 .4h-1.6z"/>
<path d="M310.9 570.3l1.4 .4 .2-.4zM310.9 570.3l1.4 .4h-1.1z"/>
<path d="M311.2 570.7l.2 .4h.6zM311.4 571.1h.6l-.3 .5z"/>
<path d="M317.3 568.3l1.4 3.3h.9zM318.7 571.6h.9l-.6 .8z"/>
<path d="M314.1 575.3l3 .1zM314.1 575.4h3l-1.5 2.4z"/>
</g>
<path d="M314.1 575.3l1.5 2.5 1.5-2.4M314.3 568.3h-4.6l2 3.3M316 565l5.6 14-6-4.8-6.9 4.8 3.3-7.8zM317.3 568.3h4.3l-2.6 4.1" fill="none" stroke="#636466" stroke-width=".42"/>
<g fill="#293189" stroke="#293189" stroke-width=".42">
<path d="M316 565l.4 .8h-.9z"/>
<path d="M309.4 577.2h2l-2.7 1.8z"/>
<path d="M315.6 574.2h4.1l1.2 3z"/>
<path d="M315.5 565.8l1.2 .8-.3-.8zM315.5 565.8l1.2 .8h-1.8z"/>
<path d="M314.9 566.6l2.1 .8-.3-.8zM314.9 566.6l2.1 .8h-2.7z"/>
<path d="M314.3 567.4l3 .9-.3-.9zM314.3 567.4l3 .9h-3.5z"/>
<path d="M313.8 568.3l3.7 .4-.2-.4zM313.8 568.3l3.7 .4h-4z"/>
<path d="M313.5 568.7l4.2 .4-.2-.4zM313.5 568.7l4.2 .4h-4.5z"/>
<path d="M313.2 569.1l4.6 .4-.1-.4zM313.2 569.1l4.6 .4h-4.8z"/>
<path d="M313 569.5l5 .4-.2-.4zM313 569.5l5 .4h-5.3z"/>
<path d="M312.7 569.9l5.5 .5-.2-.5zM312.7 569.9l5.5 .5h-5.8z"/>
<path d="M312.4 570.4l6 .4-.2-.4zM312.4 570.4l6 .4h-6.2z"/>
<path d="M312.2 570.8l6.3 .4-.1-.4zM312.2 570.8l6.3 .4h-6.5z"/>
<path d="M312 571.2l6.7 .5-.2-.5zM312 571.2l6.7 .5h-7z"/>
<path d="M311.7 571.7l7.2 .4-.2-.4zM311.7 571.7l7.2 .4h-7.4z"/>
<path d="M311.5 572.1l7.6 .5-.2-.5zM311.5 572.1l7.6 .5h-7.8z"/>
<path d="M311.3 572.6l7.9 .4-.1-.4zM311.3 572.6l7.9 .4h-8.1z"/>
<path d="M311.1 573l8.3 .5-.2-.5zM311.1 573l8.3 .5h-8.5z"/>
<path d="M310.9 573.5l8.7 .4-.2-.4zM310.9 573.5l8.7 .4h-8.9z"/>
<path d="M310.7 573.9l9 .3-.1-.3zM310.7 573.9l9 .3h-9.1z"/>
<path d="M310.6 574.2h5zM310.6 574.2l4.9 .2z"/>
<path d="M310.5 574.4l3.6 .9 1.4-.9zM310.5 574.4l3.6 .9h-4z"/>
<path d="M310.1 575.3l2.7 .9 1.3-.9zM310.1 575.3l2.7 .9h-3z"/>
<path d="M315.6 574.2l3.7 3h1.6zM319.3 577.2h1.6l.7 1.8z"/>
<path d="M309.8 576.2l1.6 1 1.4-1zM309.8 576.2l1.6 1h-2z"/>
</g>
<text font-size="11.1" fill="#00f" x="75.2" y="549.9" transform="rotate(180 75.2 549.9)">N</text>
<g font-size="11">
<text x="133.3" y="127.5">ELEVATION-3</text>
<text x="259.2" y="129.6">ELEVATION-3</text>
<text x="113.1" y="303.9">ELEVATION-1</text>
<text x="249.9" y="308.1">ELEVATION-2</text>
<text x="127.3" y="491.9">ELEVATION-3</text>
<text x="251.6" y="487.7">ELEVATION-4</text>
</g>
<g font-size="8.8">
<text x="172.5" y="93.8">P-18</text>
<text x="144.3" y="111.1">SD-7</text>
<text x="269.5" y="111.1">SD-7</text>
</g>
<g font-size="8.4" fill="#767676">
<text x="122.3" y="70.6">STAFF CHANGE</text>
<text x="247.6" y="70.6">STAFF CHANGE</text>
<text x="137.8" y="80.7">ROOM-2</text>
<text x="263" y="80.7">ROOM-2</text>
<text x="134" y="90.8">2180x1517</text>
<text x="259.2" y="90.8">2180x1517</text>
</g>
<g font-size="7.9">
<text x="162.6" y="145.7">SLAB</text>
<text x="176.4" y="284.7">FFL.</text>
<text x="288.6" y="330.6">SLAB</text>
<text x="148.9" y="358.8">FALSE CEILING</text>
<text x="298.4" y="469.5">FFL.</text>
</g>
<g font-size="7.8">
<text x="82.2" y="526">TITLE :</text>
<text x="202.2" y="526">CLIENT :</text>
<text x="306.5" y="526">PROJECT :</text>
<text x="84.8" y="539.1">STAFF CHANGE ROOM-2</text>
<text x="92.7" y="548.5">ELEVATION LAYOUT</text>
</g>
<g font-size="7.6" fill="#f00">
<text x="147.5" y="102.1">SD</text>
<text x="272.8" y="102.1">SD</text>
</g>
<g font-size="7.5">
<text x="286.5" y="149.9">SLAB</text>
<text x="143.2" y="172.5">FALSE CEILING</text>
<text x="267.1" y="177.1">FALSE CEILING</text>
<text x="296.3" y="288.9">FFL.</text>
<text x="168.3" y="331.6">SLAB</text>
<text x="269.2" y="357.4">FALSE CEILING</text>
<text x="182" y="470.6">FFL.</text>
</g>
<g font-size="7">
<text x="37.8" y="532.6">W</text>
<text x="17.7" y="554.8">S</text>
<text x="39.8" y="577">E</text>
</g>
<g font-size="6.2" fill="#f00">
<text x="140.4" y="61.4">1</text>
<text x="130.4" y="71.6">4</text>
<text x="150.6" y="71.6">2</text>
<text x="140.8" y="83.4">3</text>
</g>
<text font-size="6.2" x="217" y="568.1">AVC/TGMSIDC/IVFP/S/34</text>
<g font-size="5.6">
<text x="202.6" y="536.8">TELANGANA STATE MEDICAL</text>
<text x="202.5" y="543.5">SERVICES AND INFRASTRUCTURE</text>
<text x="202.3" y="550.3">DEVELOPMENT CORPORATION.</text>
<text x="242.2" y="587.7">SHEET</text>
<text x="281.4" y="587.7">34</text>
</g>
<text font-size="5" x="309.1" y="584.1">ASTA</text>
<g font-size="4.9">
<text x="79.6" y="560.4">PURPOSE OF DRAWING :-</text>
<text x="82.5" y="569.9">PROPOSED</text>
<text x="125.4" y="569.9">FOR APPROVAL</text>
<text x="82.4" y="580.7">WORKING</text>
<text x="141.6" y="580.7">AS BUILT</text>
</g>
<g font-size="4.7">
<text x="305.3" y="534.3">IFV CENTER ON THIRD FLOOR IN MODERN</text>
<text x="305.5" y="539.9">GOVERNMENT MATERNITY HOSPITAL,</text>
<text x="305.4" y="545.5">PETLABURJ, HYDERABAD ,TELANGANA.</text>
<text x="199.6" y="560.1">DWG. No.:</text>
<text x="199.6" y="577.7">REV</text>
<text x="223.1" y="577.7">R1</text>
<text x="242.8" y="577.7">DATE</text>
<text x="265.3" y="577.7">17-06-2024</text>
<text x="197.7" y="586.6">SCALE</text>
<text x="221.4" y="586.6">NTS</text>
</g>
<text font-size="3.8" x="305.5" y="557.4">CONTRACTOR :</text>
<g font-size="3">
<text x="329" y="574.5">H. NO. 8-2-334/27, Plot No. 27,</text>
<text x="329" y="570.9">M/s Asta Vardhman Consortium</text>
<text x="329" y="578">Road No. 03, Banjara Hills,</text>
<text x="329" y="581.6">Hyderabad - 500034</text>
</g>
</svg>
